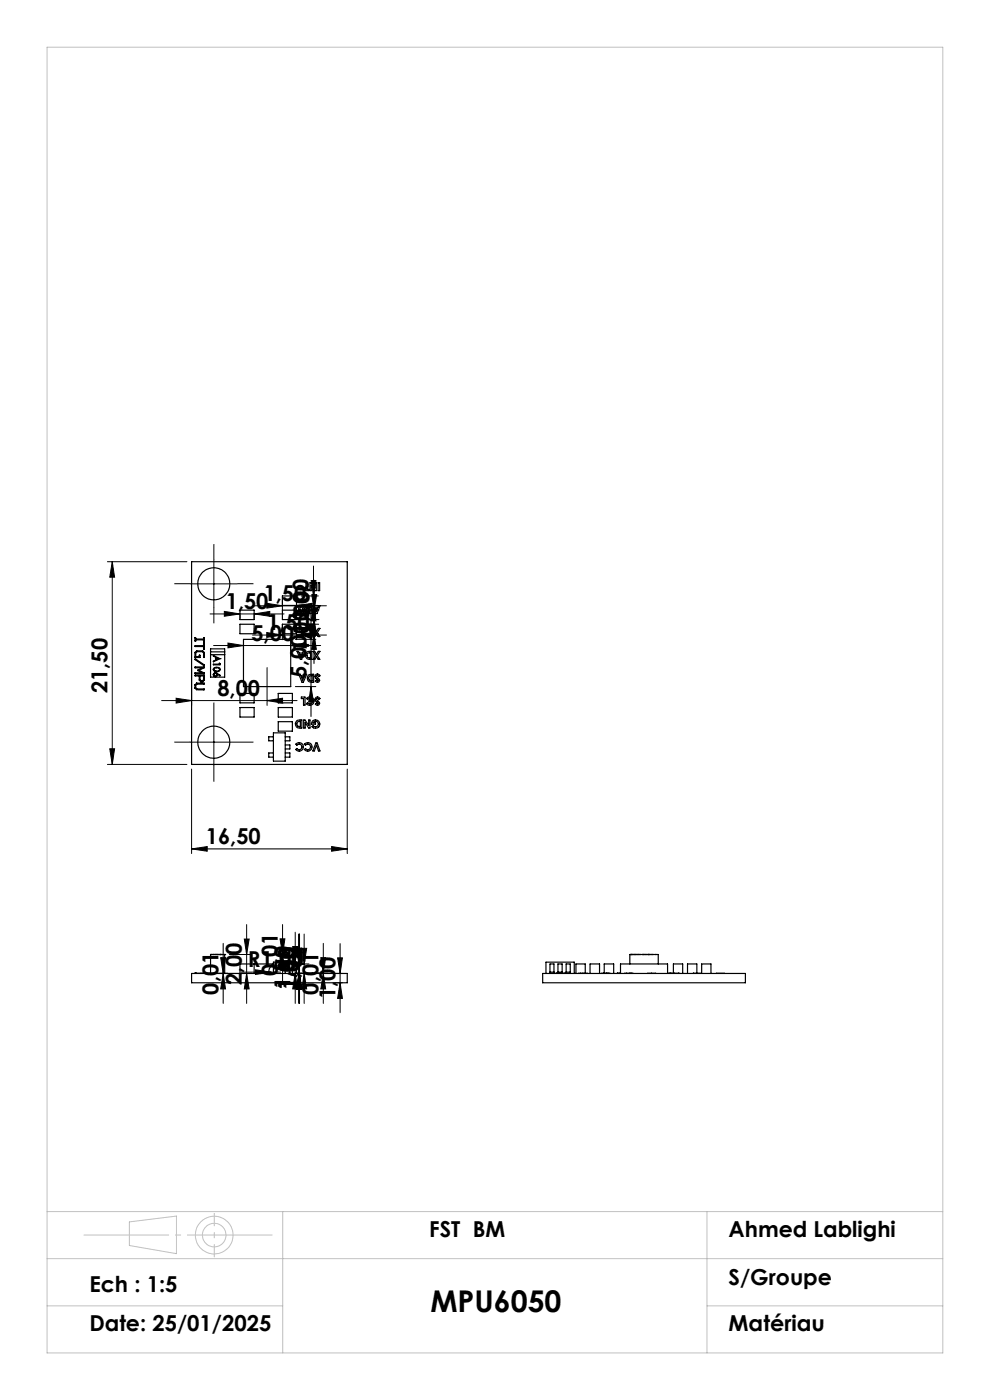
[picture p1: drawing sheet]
<svg xmlns="http://www.w3.org/2000/svg" width="210mm" height="297mm" viewBox="0 0 210 297" stroke-linecap="round" stroke-linejoin="round" font-family="sans-serif">
<g fill="none" stroke="#000" stroke-width=".25">
<path d="M40.6 119.2h33.1v43h-33.1zM41.3 137h1.9l.1-.7 .1 1.4h-.2v-.5h-1.8zM41.4 135.3l.1 .3h1.7l.1-.3 .1 .7h-.2v-.3h-1.7v.4zM41.4 139.8l2 1.3-.1 .1-1.9-1.3zM41.7 138.1h1.3l.4 .3-.1 1.1-.1-.1v-.9l-.3-.2h-1.1l-.3 .2v.8h.8v-.3h.1v.4l-1 .1-.1-1.1zM44.7 137.7h3v5.9h-3zM44.7 138.3h3M44.7 138.9h3M45.3 139.1l1.4 .6-1.4 .7v-.1l.4-.3v-.6l-.4-.2zM45.9 139.5l.5 .2-.5 .3zM46.7 139.7h.1M50.9 129.4h3v2h-3z"/>
<path d="M50.9 132.4h3v2h-3zM51.6 135.6h10.1v10.1h-10.1zM59.9 126.4h3v2h-3zM59.9 129.4h3v2h-3zM59.9 132.4h3v2h-3zM63 138.2h.3l.2 .3h.7l.1-.3h.4l-.7 1.7h-.3zM63.5 133.3h.8v1.7h-.3v-1.4h-.5zM63.6 138.8h.5l-.2 .6zM63.6 128.5a.63 .63 0 0 1 .7 .1 .63 .63 0 0 1 .2 .7v.4a.54 .54 0 0 1-.5 .5 .54 .54 0 0 1-.6-.3v-.9zM63.8 128.8l.1-.1a.75 .75 0 0 1 0 1.2 .89 .89 0 0 1-.1-1.1zM64.6 133.6a.91 .91 0 0 1 1.4-.1 .91 .91 0 0 1 0 1.3 .91 .91 0 0 1-1.4-.1l.2-.2a.6 .6 0 0 0 .9 .1 .6 .6 0 0 0 0-.9 .6 .6 0 0 0-.9 .1zM64.9 123.6h.3v1.4h.3v.3h-.9v-.3h.3z"/>
<path d="M65 128.6l1-.1v1.7a.95 .95 0 0 1-1.2-.4 .95 .95 0 0 1 .2-1.2zM65.2 138.3l.9-.1v1.7a.94 .94 0 0 1-1.2-.4 .94 .94 0 0 1 .3-1.2zM65.2 128.8h.5v1.1a.58 .58 0 0 1-.7-.3 .58 .58 0 0 1 .2-.8zM65.2 138.6l.7-.1v1.1a.59 .59 0 0 1-.7-.2 .59 .59 0 0 1 0-.8zM65.8 123.6h.2l.8 1.1v-1.1h.3v1.7h-.3l-.8-1.1v1.1h-.2zM66.3 128.5h.3l.1 .3h.8l.1-.3h.3l-.7 1.7h-.2zM66.4 133.3h.3l.4 .6 .4-.6h.4l-.6 .9 .5 .8h-.3l-.4-.5-.3 .5h-.4l.6-.8zM66.4 138.2h.3l.4 .6 .4-.6h.4l-.6 .9 .5 .8h-.3l-.4-.6-.3 .6h-.4l.6-.8zM66.8 129.1h.5l-.2 .6zM67.5 123.6h.3v1.7h-.3zM41.3 141.5h2v.2l-1.1 .5 1.2 .7h-2v-.2h1.5l-1-.5 1.1-.5h-1.6zM41.3 143.3l2-.1 .1 1.1-.4 .3h-.4l-.3-.3v-.9h-.9z"/>
<path d="M41.3 145.3h.1M41.7 144.9h1.6v.2h-1.5l-.3 .3v.5l.3 .3h1.5l.1 .1h-1.7l-.4-.3 .1-.7zM42.4 143.4h.8v.8l-.3 .3h-.2l-.3-.3zM42.6 144.6h.1M43.3 141.2h.1M45.3 140.9h1.2v-.2l.2 .1v.2h-1.4zM45.3 141.8a.83 .83 0 0 1 1.4 .3 .73 .73 0 0 1-.9 .5 .73 .73 0 0 1-.5-.8zM45.4 142.8h.5l.8 .5-.1 .1-.5-.4a.43 .43 0 0 1-.6 .6 .43 .43 0 0 1-.1-.8zM45.4 141.8a.63 .63 0 0 1 .7-.2 .63 .63 0 0 1 .5 .5 .65 .65 0 0 1-.7 .3 .65 .65 0 0 1-.5-.5zM50.9 147.1h3v2h-3zM50.9 150.1h3v2h-3zM58 156.3h-1v.9h1"/>
<path d="M58 159.7h-1v.9h1M58 155.5h2.5v6h-2.5zM59 147.1h3v2h-3zM59 150.1h3v2h-3zM59 153.1h3v2h-3zM60.5 156.3h1v.9h-1M60.5 158h1v.9h-1M60.5 159.7h1v.9h-1M62.8 157.9a.9 .9 0 0 1 1.3-.1 .9 .9 0 0 1-.1 1.3 .9 .9 0 0 1-1.3-.1l.3-.2a.6 .6 0 0 0 .9 .1 .6 .6 0 0 0 0-.9 .6 .6 0 0 0-.9 .1zM63 152.9l1-.2v1.7a.95 .95 0 0 1-1.2-.3 .95 .95 0 0 1 .2-1.2zM63.1 153.2l.6-.1v1a.58 .58 0 0 1-.7-.2 .58 .58 0 0 1 .1-.7zM63.4 143h.3l.2 .4h.7l.1-.4h.4l-.8 1.7h-.2z"/>
<path d="M63.9 147.9h.8v1.7h-.3v-1.4h-.5zM64 143.7h.5l-.3 .6zM64.4 152.7h.3l.8 1.2v-1.2h.3v1.7h-.3l-.8-1.1v1.1h-.3zM64.6 157.9a.91 .91 0 0 1 1.3-.1 .91 .91 0 0 1 0 1.3 .91 .91 0 0 1-1.3-.1l.2-.2a.58 .58 0 0 0 .9 .1 .58 .58 0 0 0 0-.9 .58 .58 0 0 0-.9 .1zM65 148.2a.89 .89 0 0 1 1.3-.1 .89 .89 0 0 1 0 1.3 .89 .89 0 0 1-1.3-.1l.2-.2a.6 .6 0 0 0 .9 .1 .6 .6 0 0 0 0-.9 .6 .6 0 0 0-.9 .1zM65.3 143.3l.4-.2 .8-.1v1.7a.96 .96 0 0 1-1.1-.2 .96 .96 0 0 1-.1-1.2zM65.6 143.5l.6-.2v1.1a.59 .59 0 0 1-.6-.2 .59 .59 0 0 1 0-.7zM66.4 152.9a.91 .91 0 0 1 1.2 .2 .91 .91 0 0 1-.1 1.2 .91 .91 0 0 1-1.3-.1l.2-.3a.61 .61 0 0 0 .9 .2 .61 .61 0 0 0 0-.9 .61 .61 0 0 0-.9 .1h.5v.3h-.8zM67 157.6h.3l.6 1.7h-.3l-.5-1.2-.4 1.2h-.3zM67 143.1l.5-.1 .4 .4-.3 .1-.4-.2v.2a.82 .82 0 0 1 .4 1.2l-.3 .1-.4-.3 .2-.2 .4 .1a.49 .49 0 0 0-.5-.5l-.2-.4zM67 148l.5-.1 .4 .3-.3 .2-.1-.2a.19 .19 0 0 0-.3 0 .19 .19 0 0 0 0 .3l.2 .1a.5 .5 0 0 1 .3 .8 .5 .5 0 0 1-.8 0l.2-.2 .4 .1a.49 .49 0 0 0-.5-.6l-.2-.4zM40.6 206.5h33.1v2h-33.1z"/>
<path d="M41.3 206.5h.1M41.7 206.5h.1M43.3 206.5h.1M43.4 206.5h.1M44.7 202.5h.1M44.7 202.5v4M44.7 202.5h3M45.2 202.5h.1M45.2 202.5h.5M45.7 202.5h.1M45.7 202.5h.4M46.1 202.5h.1"/>
<path d="M46.6 202.5h.1M46.7 202.5h.1M47.7 202.5h.1M47.7 202.5v4M50.9 206.5v-2h7.1a2.17 2.17 0 0 0-1 2M53.9 204.5v2M58 206.5v-2.4h2.5v2.4M62 204.5v2M62.7 206.5h.1M62.7 206.5h.8M62.9 206.5v-2h-2.4a2 2 0 0 1 1 2M63.5 206.5h.8"/>
<path d="M63.5 206.5h.1M64.3 206.5h.1M64.4 206.5h.1M64.6 206.5h.7M64.6 206.5h.1M65.3 206.5h.9M65.3 206.5h.1M66.2 206.5h.2M66.2 206.5h.1M66.4 206.5h.1M66.7 206.5h.1M67.1 206.5h.1"/>
<path d="M67.6 206.5h.1M67.9 206.5h.1M115.1 206.5h43v2h-43zM115.8 206.5v-2.4h6v2.4M116.7 206.2v-1.7h.8v1.7M116.7 206.2h.8M116.7 206.2v.3M117.5 206.2v.3M117.9 206.5h.1M118 206.5h.1M118.4 206.2v-1.7h.8v1.7M118.4 206.2h.8"/>
<path d="M118.4 206.2v.3M119.2 206.2v.3M119.7 206.5h.1M120.1 206.2v-1.7h.9v1.7M120.1 206.2h.9M120.1 206.2v.3M121 206.2v.3M122.8 206.5h.3M122.8 206.5h.1M123.1 206.5h.5M123.1 206.5h.1M123.6 206.5h1"/>
<path d="M123.6 206.5h.1M124.1 206.5v-2h-1.9v2M124.6 206.5h.1M125.2 206.5v-2h2v2M127.6 206.5h.5M127.6 206.5h.1M128.1 206.5h.6M128.1 206.5h.1M128.2 206.5v-2h2v2M128.7 206.5h.2M128.7 206.5h.1M128.9 206.5h.1"/>
<path d="M129 206.5h.4M129 206.5h.1M129.4 206.5h.1M130.9 206.5h.1M131 206.5h.1M131.1 206.5h.1M131.4 206.5h.1M131.6 206.5v-2h10v2M132.5 206.5h.4M132.5 206.5h.1M132.9 206.5h.6M132.9 206.5h.1"/>
<path d="M133.5 206.5h.2M133.5 206.5h.1M133.6 204.5v-2h6v2M133.7 202.5h.1M133.7 202.5h.2M133.7 206.5h.1M133.9 202.5h.1M133.9 206.5h.4M133.9 206.5h.1M134 202.5h.1M134.3 206.5h.1M134.4 202.5h.1"/>
<path d="M134.5 202.5h.1M134.8 202.5h.1M134.8 202.5h.5M135.3 202.5h.1M135.3 202.5h.4M135.7 202.5h.1M136.2 202.5h.1M136.5 202.5h.1M136.6 202.5h.1M136.9 202.5h.1M137.4 206.5h.1M137.5 202.5h.1"/>
<path d="M138.2 202.5h.1M138.2 206.5h.1M138.4 202.5h.1M139 202.5h.1M139.1 206.5h.1M142 206.5h.1M142.2 206.5h.1M142.8 206.5v-2h2v2M143.1 206.5h.1M143.9 206.5h.1M144 206.5h.1M147 206.5h.1"/>
<path d="M147.1 206.5h.1M147.8 206.5v-2h-2v2M148.8 206.5v-2h2v2M148.8 206.5h.1M151.9 206.5h.1M153.6 206.5h.1"/>
<circle cx="45.3" cy="123.8" r="3.4"/>
<circle cx="45.3" cy="157.5" r="3.4"/>
<circle cx="45.7" cy="143.1" r=".3"/>
</g>
<g fill="none" stroke="#000" stroke-width=".21">
<path d="M22.8 119.2h16.9M23.8 119.2v43M23.8 119.2l.5 3.2h-1zM45.4 118.8v10.1M40.4 123.9h9.9M44.6 130.2h15.7M45.3 136.9h22.7M47.6 129.7l3.3 .5-3.3 .5zM48.4 136.4l3.2 .5-3.2 .5zM50.9 130.5v.7M51.6 136.7v1.2M53.6 128.5h15.7"/>
<path d="M53.6 134.7h15.7M53.9 130.2l3.3-.5v1zM53.9 130.5v.7M56.6 128l3.3 .5-3.3 .5zM56.6 134.2l3.3 .5-3.3 .5zM59.9 127.5v2M59.9 132.4v3.3M61.7 136.9l3.2-.5v1zM61.7 136.7v1.2M62.7 135.6h4.3M62.9 128.5l3.3-.5v1zM62.9 134.7l3.3-.5v1z"/>
<path d="M62.9 127.5v2M62.9 132.4v3.3M63.9 128.4h3.6M63.9 126.4h3.6M63.9 131.4h3.8M63.9 129.4h3.8M63.9 134.4h3.7M63.9 132.4h3.7M65.5 132.4h1l-.5 3.2zM66 129.3v22.7M66 123.2h1l-.5 3.2zM66.1 129.1h1l-.5 3.3z"/>
<path d="M66.1 126.1h1.1l-.6 3.3zM66.5 120.1v14.7M66.5 128.4l.5 3.3h-1zM66.6 134.4l.5 3.4h-1zM66.6 126.1v14.7M66.6 123.1v14.7M66.6 131.4l.6 3.4h-1.1zM23.3 158.9h1l-.5 3.3zM34.3 148.6h28.7M37.4 148.1l3.2 .5-3.2 .6zM40.4 157.4h9.9M40.6 141.6v8"/>
<path d="M45.4 152.5v10M56.7 148.6l3.2-.5v1.1zM56.7 141.6v8M62.7 145.7h4.3M66 145.7l.5 3.2h-1zM22.8 162.2h16.9M40.6 163.2v17.9M70.3 179.6l3.4 .5-3.4 .5zM73.7 163.2v17.9M40.6 180.1l3.4-.5v1zM40.6 180.1h33.1M51.8 199.2h1l-.5 3.3z"/>
<path d="M52.3 196.1v16.8M59.4 199.2h1l-.5 3.3zM59.9 196.1v12.7M62.6 197.8v15.1M63.4 198.2v14.7M63.5 198.2v14.7M64.5 198.2v14.7M42.4 206.5h5.9M46.8 203.2h1l-.5 3.3zM47.3 206.5l.5 3.3h-1zM47.3 200.1v12.8M48.6 206.5h4.7"/>
<path d="M48.6 202.5h4.7M51.2 206.2h8.3M52.3 206.5l.5 3.3h-1zM54.2 205.7l3.3 .5-3.3 .5zM58.1 202.5h2.8M59.9 202.5h.1M59.9 202.5l.5 3.3h-1zM61.5 206.5h4M61.5 204.1h2.1M62.1 200.8h1l-.5 3.3zM62.5 204.5h3M62.6 206.5l.5 3.3h-1z"/>
<path d="M62.9 201.2h1l-.5 3.3zM62.9 201.2h1.1l-.5 3.3zM63 201.2h1l-.5 3.3zM63.4 206.5l.5 3.3h-1zM63.5 206.5l.5 3.3h-1.1zM63.5 206.5l.5 3.3h-1zM64 201.2h1.1l-.6 3.3zM64.5 206.5l.6 3.3h-1.1zM68.1 203.2h1l-.5 3.3zM68.6 200.1v12.8M68.6 206.5l.5 3.3h-1zM68.9 206.5h.7"/>
<path d="M71.1 208.5h1.5M71.1 206.5h1.5M71.6 203.2h1l-.5 3.3zM72.1 200.2v14.6M72.1 208.5l.5 3.3h-1z"/>
</g>
<g fill="none" stroke="#c0c0c0" stroke-width=".21">
<path d="M10 10h190v277h-190zM10 257h190M27.4 259.2l10-1.2v8l-10-1.8zM60 257v30M150 257v30M10 267h190M10 277h50M150 277h50"/>
<circle cx="45.4" cy="262" r="4"/>
<circle cx="45.5" cy="262" r="2.49"/>
</g>
<path d="M45.4 118.8v-3.4M40.4 123.8h-3.4M45.4 128.8v3.4M50.4 123.8h3.4M40.4 157.4h-3.4M45.4 152.4v-3.4M50.4 157.4h3.4M45.4 162.4v3.4" fill="none" stroke="#000" stroke-width=".21" stroke-dasharray="30.5 1.3 1.3 1.3" stroke-linecap="butt"/>
<path d="M57.8 262h-40.1" fill="none" stroke="#c0c0c0" stroke-width=".21" stroke-dasharray="30.5 1.3 1.3 1.3" stroke-dashoffset="12.4" stroke-linecap="butt"/>
<path d="M45.5 257.3v9.4" fill="none" stroke="#c0c0c0" stroke-width=".21" stroke-dasharray="30.5 1.3 1.3 1.3" stroke-dashoffset="27.7" stroke-linecap="butt"/>
<g fill="#000">
<path d="M54.2 205.7l3.3 .5-3.3 .5z"/>
<path d="M61.7 136.9l3.2-.5v1zM48.4 136.4l3.2 .5-3.2 .5z"/>
<path d="M66.6 134.4l.5 3.4h-1zM66.1 129.1h1l-.5 3.3z"/>
<path d="M40.6 180.1l3.4-.5v1zM70.3 179.6l3.4 .5-3.4 .5zM37.4 148.1l3.2 .5-3.2 .6zM56.7 148.6l3.2-.5v1.1zM56.6 128l3.3 .5-3.3 .5zM62.9 128.5l3.3-.5v1zM56.6 134.2l3.3 .5-3.3 .5zM62.9 134.7l3.3-.5v1zM47.6 129.7l3.3 .5-3.3 .5zM53.9 130.2l3.3-.5v1z"/>
<path d="M72.1 208.5l.5 3.3h-1zM71.6 203.2h1l-.5 3.3zM63.5 206.5l.5 3.3h-1zM63 201.2h1l-.5 3.3zM52.3 206.5l.5 3.3h-1zM51.8 199.2h1l-.5 3.3zM64.5 206.5l.6 3.3h-1.1zM64 201.2h1.1l-.6 3.3zM63.5 206.5l.5 3.3h-1.1zM62.9 201.2h1.1l-.5 3.3zM59.9 202.5l.5 3.3h-1zM59.4 199.2h1l-.5 3.3zM47.3 206.5l.5 3.3h-1zM46.8 203.2h1l-.5 3.3zM62.6 206.5l.5 3.3h-1zM62.1 200.8h1l-.5 3.3zM63.4 206.5l.5 3.3h-1zM62.9 201.2h1l-.5 3.3zM68.6 206.5l.5 3.3h-1zM68.1 203.2h1l-.5 3.3zM23.3 158.9h1l-.5 3.3zM23.8 119.2l.5 3.2h-1zM66 145.7l.5 3.2h-1zM65.5 132.4h1l-.5 3.2zM66.5 128.4l.5 3.3h-1zM66 123.2h1l-.5 3.2zM66.6 131.4l.6 3.4h-1.1zM66.1 126.1h1.1l-.6 3.3z"/>
</g>
<text font-size="6.3" x="91.3" y="278.3">MPU6050</text>
<g font-size="4.7">
<text x="47.9" y="129.2">1,50</text>
<text x="55.9" y="127.5">1,50</text>
<text x="65.5" y="131.8" transform="rotate(-90 65.5 131.8)">1,00</text>
<text x="53.3" y="135.9">5,00</text>
<text x="56.6" y="133.7">1,50</text>
<text x="65.6" y="134.6" transform="rotate(-90 65.6 134.6)">1,00</text>
<text x="65" y="143.8" transform="rotate(-90 65 143.8)">5,00</text>
<text x="65.6" y="138.3" transform="rotate(-90 65.6 138.3)">1,00</text>
<text x="22.8" y="147" transform="rotate(-90 22.8 147)">21,50</text>
<text x="46.1" y="147.6">8,00</text>
<text x="43.7" y="179.1">16,50</text>
<text x="51.3" y="209" transform="rotate(-90 51.3 209)">2,00</text>
<text x="52.6" y="205.2">R1,00</text>
<text x="58.9" y="207" transform="rotate(-90 58.9 207)">0,01</text>
<text x="61.6" y="209.8" transform="rotate(-90 61.6 209.8)">1,20</text>
<text x="46.3" y="211" transform="rotate(-90 46.3 211)">0,01</text>
<text x="62.5" y="210" transform="rotate(-90 62.5 210)">1,00</text>
<text x="63.5" y="210" transform="rotate(-90 63.5 210)">1,00</text>
<text x="67.6" y="211" transform="rotate(-90 67.6 211)">0,01</text>
<text x="71.1" y="212" transform="rotate(-90 71.1 212)">1,00</text>
<text x="91" y="262.5">FST BM</text>
<text x="154.5" y="262.5">Ahmed Lablighi</text>
<text x="19" y="274">Ech : 1:5</text>
<text x="154.5" y="272.6">S/Groupe</text>
<text x="19" y="282.4">Date: 25/01/2025</text>
<text x="154.5" y="282.4">Matériau</text>
</g>
</svg>
